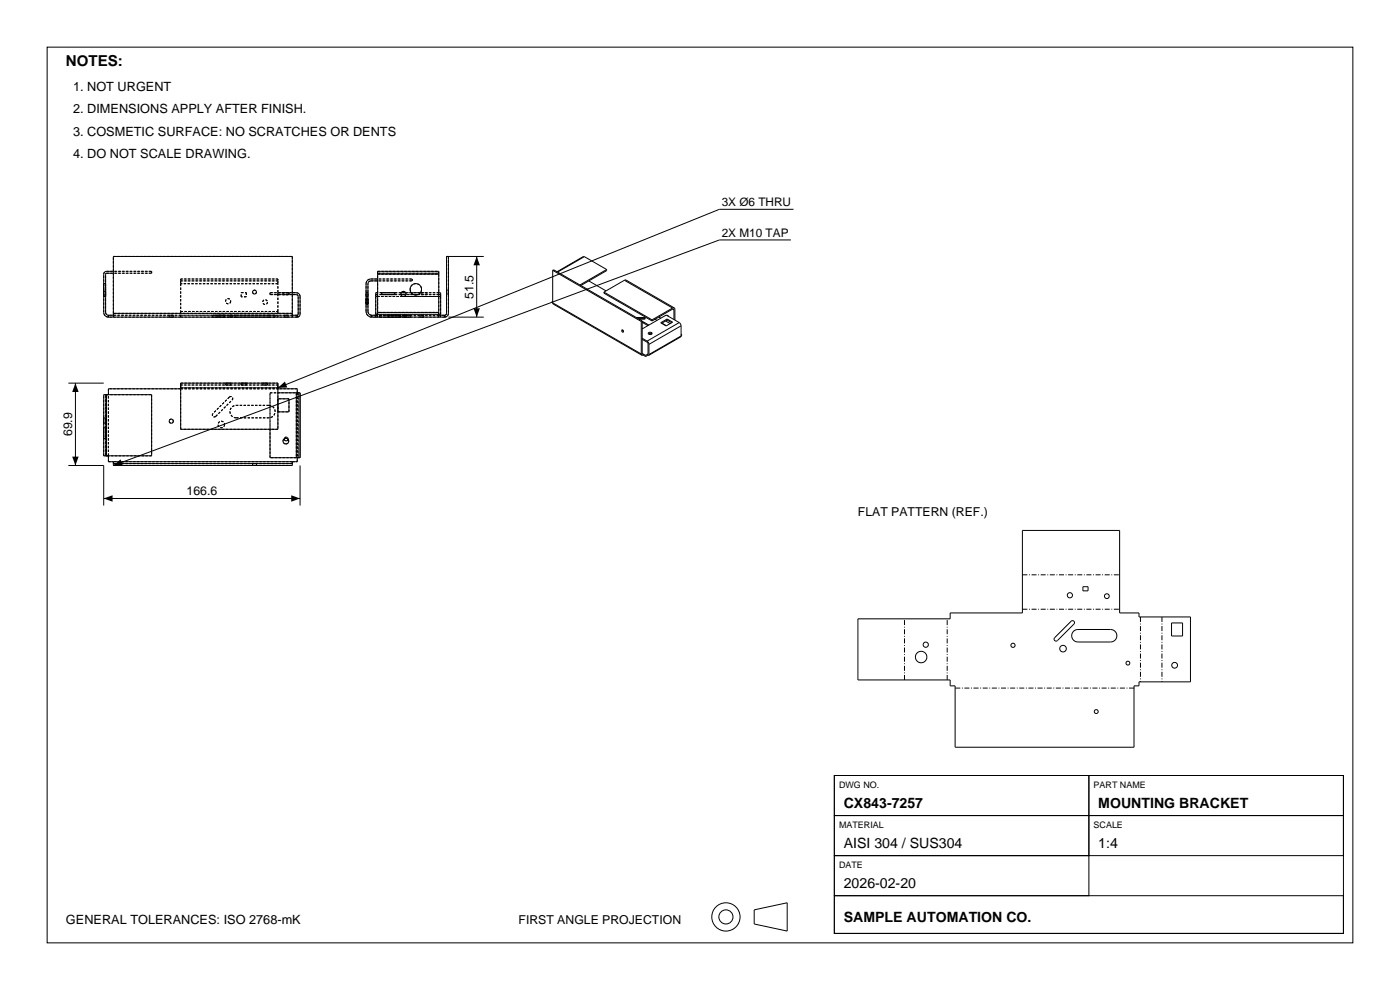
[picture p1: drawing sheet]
<svg xmlns="http://www.w3.org/2000/svg" width="297mm" height="210mm" viewBox="0 0 297 210" stroke-linecap="round" stroke-linejoin="round" font-family="sans-serif">
<g fill="none" stroke="#000" stroke-width=".21">
<path d="M10 10h277v190h-277zM24.1 57.6h-1.5a.6 .6 0 0 0-.6 .6v8.1a1 1 0 0 0 1 1M24.1 58h-1.5l-.2 .2v8.1a.6 .6 0 0 0 .6 .6M80.1 59.2h-1.4a1 1 0 0 0-1 1v5.9a1.2 1.2 0 0 0 1.2 1.2M80.1 59.6h-1.4a.6 .6 0 0 0-.6 .6v5.9l.3 .6 .5 .2M80.1 58.2v-.6h13v.6M80.1 58.2v8.1M80.1 58.2h13M93.1 58.2v8.1M95.1 54.4v12.1l-.3 .6-.5 .2M101.1 54.4v12.9M102.6 54.4h-7.9v12.1l-.1 .3-.3 .1"/>
<path d="M117.3 57.3v7.2l18.9 10.8M117.3 57.3l.1-.1 18.8 10.9M117.3 57.3l18.7 10.9M124 54.4h-.2l-5.6 3.2M124 54.4l4.7 2.8M124 54.4l-5.7 3.3M124.9 59.6l3.7 2.1M128.7 57.2v.2l-5.5 3.2M128.7 57.2l-5.7 3.2M132.5 59.4h.3l10.2 5.9M132.5 59.4l-4.4 2.6M132.5 59.4l10.2 5.9"/>
<path d="M167.8 50.9h-15.2l-128.5 47.8M168.3 44.4h-15.7l-93.6 37.9M23 67.3h40.1M23 66.9h1.1M23 66.9v.4M24.1 66.5v.8M24.1 66.5h37.9M24.1 66.5v-12.1h37.9v12.1M62 62.1h1.1l.5 .5 .1 4.1a.6 .6 0 0 1-.6 .6M62 62.5h1l.2 .2 .1 4-.2 .2M62 66.5v.8M62 66.9h1.1"/>
<path d="M63.1 66.9v.4M78.9 67.3h15.4M78.9 66.9h1.2M78.9 66.9v.4M79.7 66.7v.2M79.7 62.5v.4M79.7 62.5h.4M79.7 66.7h.4M79.7 62.9v3.8M79.7 62.9h.4M80.1 66.3v1M80.1 62.1h-.4v.4"/>
<path d="M80.1 66.3h13M85.1 62.5h1M85.1 62.1h1M85.5 62.9h.2M87.2 62.1h2M87.7 62.5h1M93.1 66.3v1M93.1 62.1h.4v.4M93.1 62.5h.4M93.1 66.9h1.2M93.1 66.7h.4M93.1 62.9h.4"/>
<path d="M93.5 62.5v.4M93.5 66.7v.2M93.5 62.9v3.8M94.3 66.9v.4M95.1 67.3h7.5M117.1 63.9v.3l18.9 10.9M117.1 63.9l.2 .1M117.3 63.9h-.2M128.1 62v.2l10.2 5.9M128.1 62l10.2 5.9M131.9 70a.27 .27 0 0 1 .3 .1 .27 .27 0 0 1-.1 .4l-.2-.2zM132.1 70l.2 .3"/>
<path d="M135 67.4h1.6M135.4 67.6h1.2M136 75.1l.2 .2M136 68.2v6.9M136.2 72l1.3 .8v2.3M136.2 75l.2 .1v.2M136.2 68.4l.3 .1M136.2 71.8l1.1 .6M136.2 75l.8 .4M136.2 68.2l.3 .1M136.2 69.7h.1M136.2 68.1l-.2 .1"/>
<path d="M136.2 68.1v6.9M136.4 75.3h-.2M136.4 75.3l.6 .3M136.5 68.5l1 .6M136.5 68.3l1.2 .7M136.5 68.3v.2M136.6 67.6h.2M136.6 67.4l.3 .2-1.3 .1M136.6 67.4v.2M137 75.4v.2M137.3 72.4l.4 .6M137.4 75.4h.2"/>
<path d="M137.4 75.4l-.4 .2M137.4 75.1v.3M137.4 75.1l-.4 .3M137.5 75.1h-.1M137.5 70.6a.4 .4 0 0 1 .5-.1 .4 .4 0 0 1 .3 .4 .45 .45 0 0 1-.8-.3zM137.7 75.2l-.1 .2M137.7 73v2.2M138.1 70.7l.2 .1-.4-.1-.4 .1M138.3 67.9v.2M139 67.7l.4 .3M139.8 67.3l.4 .2M140.2 68.5l1.3-.8 1.2 .6-1.4 .8z"/>
<path d="M140.4 68.5l1 .6M141.2 68.1l1 .5M141.5 66.9l.3 .2M141.5 66.9h-.1M141.5 67.9l-1.1 .7M141.5 67.9l1 .6M141.5 67.7v.2M141.6 66.9v.1M142.7 65.6h.2l.1 .1M142.7 65.3l-4.4 2.6M142.7 65.6l-4.4 2.5M142.7 65.6l.3 .1"/>
<path d="M143 65.7v2.1M143 65.3l.2 .3v2.3M143 65.3h-.3M144.1 68.4l.4 .7M144.1 68.4l-2.8-1.6-5.1 3M144.1 68.4l-6.8 4M144.5 71.3l-.1 .2-6.8 3.9M144.5 71.3l-6.8 3.9M144.5 70.9l.1 .1M144.5 69.1l-6.8 3.9M144.5 69.1v2.2M144.6 71l-.1 .3"/>
<path d="M144.6 71h-.1M14.5 98.7h7.5v8.5M14.5 81.3h7.5M16 81.3v17.4M22.6 83.7h-.6v13h.6M22.6 83.7h9.6v13h-9.6M22.6 83.7v13M23 96.7v1.2h40.1v-.8M24.1 97.9v.4M24.1 98.3v.4M24.1 98.3h37.9M38.3 82.3v-1h20.7v1"/>
<path d="M38.3 82.5h-15.3v1.2M38.3 82.3v8.8h20.7v-8.8M38.3 82.3h20.7M57.3 91.1v6h5.6M59 82.5h4.1v.8M59 83.3h3.9M59 84.6h2.3v2.8h-2.3M60.3 93.1l.3 .4h.3l.2-.3M62 97.9v.4M62 98.3v.4h-37.9M62.9 83.3h.8v13.8h-.8M62.9 83.3v13.8"/>
<path d="M63.7 98.7v8.5M22 105.7h41.7M182 131.3h19.6v-1.3h15.3v-17.5h20.6v17.5h4.1v.9h11v13.7h-11v.9h-1v13h-38v-13h-1v-1.3h-19.6zM223.7 135.3l3.5-3.5a.42 .42 0 0 1 .6 0 .42 .42 0 0 1 0 .6l-3.5 3.5a.43 .43 0 0 1-.6 0 .43 .43 0 0 1 0-.6zM227.7 133.9l1-.4h6.9a1.32 1.32 0 0 1 1.3 1.4 1.32 1.32 0 0 1-1.3 1.3h-6.9a1.33 1.33 0 0 1-1.3-.8 1.33 1.33 0 0 1 .3-1.5zM229.7 124.5h1.1v.8h-1.1zM248.5 132.1h2.4v2.8h-2.4zM177 164.5h54v8.5h-54zM177 173h54v8.5h-54zM177 164.5h108v33.5h-108zM231 164.5h54v8.5h-54zM231 173h54v8.5h-54z"/>
<path d="M160 193l7-1.5v6l-7-1.5zM177 181.5h54v8.5h-54zM177 190h108v8h-108z"/>
<circle cx="54" cy="62" r=".41"/>
<circle cx="85.6" cy="62.4" r=".55"/>
<circle cx="88.2" cy="61.4" r="1.22"/>
<circle cx="36.3" cy="89.3" r=".44"/>
<circle cx="60.6" cy="93.6" r=".61"/>
<circle cx="195.4" cy="139.4" r="1.22"/>
<circle cx="196.4" cy="136.8" r=".55"/>
<circle cx="214.9" cy="136.9" r=".44"/>
<circle cx="225.5" cy="137.6" r=".7"/>
<circle cx="227" cy="126.3" r=".55"/>
<circle cx="234.8" cy="126.5" r=".51"/>
<circle cx="232.6" cy="150.9" r=".41"/>
<circle cx="239.3" cy="140.7" r=".41"/>
<circle cx="249.2" cy="141.1" r=".61"/>
<circle cx="154" cy="194.5" r="3"/>
<circle cx="154" cy="194.5" r="1.5"/>
</g>
<g fill="none" stroke="#000" stroke-width=".21" stroke-dasharray=".5 .3" stroke-linecap="butt">
<path d="M22 58.2a.6 .6 0 0 1 .6-.6M22.6 57.6h9.6M22.6 58h9.6M22.6 58l-.2 .2M24.1 54.4h37.9M32.2 57.6v.4M32.2 57.6h-8.1M32.2 58h-8.1M38.3 59.2v.4M38.3 59.6v.6M38.3 59.2h20.7M38.3 59.6h20.7"/>
<path d="M59 59.2v.4M59 59.6v.6M59 59.2h-20.7M59 59.6h-20.7M62 54.4v12.1M78.7 59.2h8.7M78.7 59.6h8.7M78.7 59.6a.6 .6 0 0 0-.6 .6M80.1 57.6v.4M80.1 58v.2M80.1 58.2h13M80.1 57.6h13"/>
<path d="M80.1 58h13M87.4 59.2v.4M87.4 59.2h-7.3M87.4 59.6h-7.3M93.1 57.6v.4M93.1 58v.2M93.1 58.2v8.1M93.1 58h-13M94.7 54.4v12.1M95.1 54.4v12.1M95.1 54.4h-.4M22 66.3v-8.1"/>
<path d="M22 62.4v.5M22 62.9v-1.1M22 61.8v.6M22 61.4v1.2M22 62.6v-2.4M22 60.2v1.2M22.4 66.3a.6 .6 0 0 0 .6 .6M22.4 66.3v-8.1M22.4 62.4v.5M22.4 62.9v-1.1M22.4 61.8v.6M22.4 61.4v1.2"/>
<path d="M22.4 62.6v-2.4M22.4 60.2v1.2M22.4 61.8h-.4M22.4 62.9h-.4M22.4 60.2h-.4M22.4 62.6h-.4M23 67.3v-.4M23 66.9v.4M23 67.3a1 1 0 0 1-1-1M24.1 66.9v.4M24.1 66.5v.4M24.1 66.5v-12.1"/>
<path d="M35.9 67.3h.9M35.9 66.9h.9M35.9 66.9v.4M36.8 67.3h-.9M36.8 66.9h-.9M36.8 67.3v-.4M38.3 67.3h20.7M38.3 67.3h-15.3M38.3 66.9h20.7M38.3 66.9h-15.3M38.3 66.1h20.7M38.3 67.3v-1.2"/>
<path d="M38.3 66.9v.4M38.3 66.1v.8M38.3 60.2v5.9M38.3 60.2v-1M45 67.3h.2M45 66.9h.2M45 66.9v.4M45.8 67.3h-.8M45.8 67.3h3.5M45.8 66.9h-.8M45.8 66.9h3.5M46.2 67.3h1.4"/>
<path d="M46.2 66.9h1.4M46.2 66.9v.4M47.6 67.3h-1.4M47.6 66.9h-1.4M47.6 67.3v-.4M48.7 67.3h-3.5M48.7 67.3h.7M48.7 66.9h-3.5M48.7 66.9h.7M48.8 67.3h1.3M48.8 66.9h1.3M48.8 66.9v.4"/>
<path d="M48.9 63.9a.55 .55 0 0 1-.7 .5 .55 .55 0 0 1-.2-.9 .55 .55 0 0 1 .9 .2v.2M49.4 67.3h-.1M49.4 66.9h-.1M49.4 66.9v.4M50.1 67.3h-1.3M50.1 67.3h6.9M50.1 66.9h-1.3M50.1 66.9h6.9M51.2 62.1h1.1M51.2 63v-.9M52.3 62.1v.9M52.3 63h-1.1"/>
<path d="M53.6 62a.41 .41 0 0 0 .5 .3 .41 .41 0 0 0 .2-.6 .41 .41 0 0 0-.7 .1v.2M56.7 64.1a.51 .51 0 0 1-.6 .5 .51 .51 0 0 1-.2-.9 .51 .51 0 0 1 .8 .2v.2M57 67.3h-6.9M57 67.3h1.4M57 66.9h-6.9M57 66.9h1.4M57.3 62.1v.4M57.3 62.1h5.6M57.3 62.5h5.6M58.4 67.3h-1.4M58.4 66.9h-1.4M58.4 66.9v.4"/>
<path d="M59 66.9v.4M59 67.3v-1.2M59 66.1v.8M59 66.1v-5.9M59 60.2v-1M59 60.2h-20.7M59 62.1h2.3M59 62.5h2.3M59 62.1v.4M60 62.1h.6M60 62.5h.6M60 62.5v-.4"/>
<path d="M60.3 67.3h.8M60.3 66.9h.8M60.3 66.9v.4M60.6 62.1h.7M60.6 62.5h.7M61.1 67.3h-.8M61.1 66.9h-.8M61.1 67.3v-.4M61.3 62.1h-1.3M61.3 62.5h-1.3M61.3 62.5v-.4M61.3 62.1h-2.3"/>
<path d="M61.3 62.5h-2.3M61.3 62.1v.4M62 62.1h-4.7M62 62.5h-4.7M62 66.9h-37.9M62 66.9v.4M62 66.5h-37.9M62 66.5v.4M62.9 62.5l.2 .1 .2 .3M63.1 66.9v.4M63.1 67.3h-4.1M63.1 66.9h-4.1"/>
<path d="M63.1 67.3a.6 .6 0 0 0 .6-.6M63.1 67.3v-.4M63.3 66.7l-.2 .2M63.3 62.9v3.8M63.7 62.9v3.8M63.7 62.9l-.2-.5-.6-.3M77.7 66.1v-5.9M77.7 60.2a1 1 0 0 1 1-1M77.7 63.9v.5M77.7 64.4v-1.1M77.7 63.3v.6M77.7 64.1v.5"/>
<path d="M77.7 64.6v-1M77.7 63.6v.5M77.7 62.1v.9M77.7 63v-.9M77.7 62.1h.4M77.7 63h.4M78.1 66.1l.3 .6 .5 .2M78.1 66.1v-5.9M78.1 63.9v.5M78.1 64.4v-1.1M78.1 63.3v.6M78.1 64.1v.5"/>
<path d="M78.1 64.6v-1M78.1 63.6v.5M78.1 62.1v.9M78.1 63v-.9M78.1 63.3h-.4M78.1 64.4h-.4M78.1 63.6h-.4M78.1 64.6h-.4M78.9 67.3v-.4M78.9 66.9v.4M78.9 67.3a1.2 1.2 0 0 1-1.2-1.2M79.7 67.3h13.8"/>
<path d="M79.7 67.3h-.8M79.7 66.9h13.8M79.7 66.9h-.8M79.7 66.7h13.8M79.7 67.3v-.6M79.7 66.9v.4M79.7 62.9v3.8M79.7 62.9v-.8M79.7 62.1h13.8M79.7 62.5h13.8M80.1 66.9v.4M80.1 66.7h13"/>
<path d="M80.1 66.3v.6M80.1 66.3v-8.1M80.5 67.3h.7M80.5 66.9h.7M80.5 66.9v.4M80.6 67.3h3.5M80.6 67.3h-.1M80.6 66.9h3.5M80.6 66.9h-.1M81 62.1h2.8M81 62.5h2.8M81 62.1v.4"/>
<path d="M82.4 67.3h2.6M82.4 66.9h2.6M82.4 67.3v-.4M83.8 62.1h-2.8M83.8 62.5h-2.8M83.8 62.1v.4M84.7 67.3h.1M84.7 67.3h-3.5M84.7 66.9h.1M84.7 66.9h-3.5M84.8 67.3h-.7M84.8 66.9h-.7"/>
<path d="M84.8 66.9v.4M85 67.3h-2.6M85 66.9h-2.6M85 67.3v-.4M85 62.4a.55 .55 0 0 0 .8 .5 .55 .55 0 0 0 .2-.9 .55 .55 0 0 0-.9 .1l-.1 .3M85.1 62.5h-5M85.1 62.1h-5M85.3 67.3h.4M85.3 66.9h.4M85.3 66.9v.4M85.5 62.9h-5.4M85.7 67.3h.5"/>
<path d="M85.7 66.9h.5M85.7 67.3h.7M85.7 66.9h.7M85.7 66.9v.4M86.2 67.3h-.9M86.2 66.9h-.9M86.2 66.9v.4M86.4 67.3h.7M86.4 66.9h.7M87 61.4a1.22 1.22 0 0 0 1.7 1.1 1.22 1.22 0 0 0 .3-2 1.22 1.22 0 0 0-2 .5v.4M87.1 67.3h-1.4M87.1 66.9h-1.4"/>
<path d="M87.1 66.9v.4M87.2 62.1h-1.1M87.7 62.5h-1.6M89.1 67.3h.4M89.1 66.9h.4M89.1 66.9v.4M89.3 62.1h1.3M89.3 62.5h1.3M89.3 62.5v-.4M89.5 67.3h.4M89.5 66.9h.4M89.9 67.3h-.8"/>
<path d="M89.9 66.9h-.8M89.9 66.9v.4M90.6 62.1h-1.3M90.6 62.5h-1.3M90.6 62.1v.4M93.1 66.9h-13M93.1 66.9v.4M93.1 66.3h-13M93.1 66.3v.6M93.1 62.9h-7.4M93.1 62.1h-3.9M93.1 62.5h-4.4"/>
<path d="M93.5 66.9v.4M93.5 67.3v-.6M93.5 66.7v-3.8M93.5 62.9v-.8M93.5 62.9h-13.8M94.3 67.3h-.8M94.3 66.9h-.8M94.3 67.3v-.4M94.3 66.9v.4M94.3 67.3l.5-.2 .3-.6M94.7 66.5l-.1 .3-.3 .1M94.7 62v.4"/>
<path d="M94.7 62.4v-.9M94.7 61.5v.5M94.7 62.4h.4M94.7 61.5h.4M95.1 62v.4M95.1 62.4v-.9M95.1 61.5v.5M22 96.7v-13M22 88.7v1.1M22 89.8v-1.1M22 90.6v2.4M22 93v-2.4"/>
<path d="M22 88.7h.4M22 90.6h.4M22.4 96.7v-13M22.4 96.7h.6M22.4 83.7h.6M22.4 83.7v13M22.4 88.7v1.1M22.4 89.8v-1.1M22.4 90.6v2.4M22.4 93v-2.4M22.4 89.8h-.4M22.4 93h-.4"/>
<path d="M22.6 83.7h9.6M22.6 83.7h-.2M22.6 96.7h-.2M22.6 96.7v-13M23 97.9h1.1M23 82.5v1.2M23 96.7v-13M23 96.7v1.2M23 96.7h-1M23 83.7h-1M24.1 97.9v.8M32.2 96.7h-9.6"/>
<path d="M32.2 83.7v13M36.8 89.3a.44 .44 0 0 1-.6 .5 .44 .44 0 0 1-.2-.8 .44 .44 0 0 1 .7 .1l.1 .2M38.3 82.5h20.7M38.3 82.5h-15.3M38.3 81.3h20.7M38.3 82.5v-1.2M38.3 81.7h20.7M38.3 81.7v.8M38.3 91.1v-8.8M38.3 82.3v-.6M38.3 82.3h20.7M45.8 88.3a.43 .43 0 0 1-.6 0 .43 .43 0 0 1 0-.6"/>
<path d="M45.8 88.3l3.5-3.5M47.6 90a.7 .7 0 0 1-.9 .7 .7 .7 0 0 1-.2-1.2 .7 .7 0 0 1 1.1 .3v.2M47.9 81.3h1M47.9 81.7h1M47.9 81.7v-.4M48.7 84.2l-3.5 3.5M48.7 84.2a.43 .43 0 0 1 .6 0 .43 .43 0 0 1 0 .6M48.9 81.3h-1M48.9 81.7h-1M48.9 81.3v.4M50.1 88.6a1.33 1.33 0 0 1-1.3-1.3 1.33 1.33 0 0 1 1.3-1.3M50.1 88.6h6.9"/>
<path d="M51.2 81.3h1.1M51.2 81.7h1.1M51.2 81.3v.4M52.3 81.3h-1.1M52.3 81.7h-1.1M52.3 81.3v.4M53.6 98.7h.8M53.6 98.3h.8M53.6 98.7v-.4M54.4 98.7h-.8M54.4 98.3h-.8M54.4 98.3v.4"/>
<path d="M55.7 81.3h1M55.7 81.7h1M55.7 81.7v-.4M56.7 81.3h-1M56.7 81.7h-1M56.7 81.3v.4M57 86h-6.9M57 86a1.33 1.33 0 0 1 1.4 1.3 1.33 1.33 0 0 1-1.4 1.3M57.3 83.3h1.7M57.3 83.3h5.6M57.3 91.1v-7.8M57.3 97.1v-13.8"/>
<path d="M59 82.5v-1.2M59 81.7v.8M59 82.3v8.8M59 82.3v-.6M59 81.7h-20.7M59 91.1h-20.7M59 87.4h2.3M59 84.6v2.8M60.3 93.1l.4-.4 .3 .1 .1 .3M60.6 94.2a.61 .61 0 0 0 .6-.9 .61 .61 0 0 0-1-.2 .61 .61 0 0 0 .2 1l.2 .1M61.1 93.1a.41 .41 0 0 1-.5 .4 .41 .41 0 0 1-.2-.6 .41 .41 0 0 1 .7 0v.2M61.1 93.1v.1"/>
<path d="M61.3 84.6h-2.3M61.3 87.4v-2.8M62 97.9h-37.9M62 97.9h1.1M62 98.7h-37.9M62 97.9v.8M62 98.3h-37.9M62.9 97.1h-5.6M62.9 97.1h.4M62.9 83.3h.4M62.9 83.3v13.8M63.1 97.9v-.8"/>
<path d="M63.1 83.3v13.8M63.1 83.3v-.8M63.1 82.5h-4.1M63.1 97.1h.6M63.1 83.3h.6M63.3 97.1h-.2M63.3 83.3v13.8M63.3 83.3h-.2M63.3 97.1v-13.8"/>
</g>
<path d="M101.1 54.4l.7 1.9h-1.4zM100.4 65.4h1.4l-.7 1.9zM15.3 96.9h1.4l-.7 1.8zM16 81.3l.7 1.9h-1.4zM24.1 98.7l1.5-1.3 .4 1.3zM59 82.3l1.4-1.4 .6 1.3zM22 105.7l1.9-.6v1.3zM61.8 105.1l1.9 .6-1.9 .7z" fill="#000"/>
<path d="M216.9 129.2h20.6M216.9 121.9h20.6M241.9 130.9v13.7M246.5 130.9v13.7M191.9 144.2v-12.9M200.9 144.2v-12.9M240.6 146h-38" fill="none" stroke="#000" stroke-width=".21" stroke-dasharray="1.1 .4 .2 .4" stroke-linecap="butt"/>
<text font-size="3.2" x="14" y="14">NOTES:</text>
<g font-size="3">
<text x="179" y="171.4">CX843-7257</text>
<text x="233" y="171.4">MOUNTING BRACKET</text>
<text x="179" y="179.9">AISI 304 / SUS304</text>
<text x="233" y="179.9">1:4</text>
<text x="179" y="188.4">2026-02-20</text>
<text x="179" y="195.5">SAMPLE AUTOMATION CO.</text>
</g>
<g font-size="2.7">
<text x="15.5" y="19.2">1. NOT URGENT</text>
<text x="15.5" y="24">2. DIMENSIONS APPLY AFTER FINISH.</text>
<text x="15.5" y="28.8">3. COSMETIC SURFACE: NO SCRATCHES OR DENTS</text>
<text x="15.5" y="33.6">4. DO NOT SCALE DRAWING.</text>
<text x="14" y="196">GENERAL TOLERANCES: ISO 2768-mK</text>
</g>
<g font-size="2.6">
<text x="100.4" y="63.4" transform="rotate(-90 100.4 63.4)">51.5</text>
<text x="15.3" y="92.5" transform="rotate(-90 15.3 92.5)">69.9</text>
<text x="39.6" y="105">166.6</text>
<text x="182" y="109.5">FLAT PATTERN (REF.)</text>
<text x="110" y="196">FIRST ANGLE PROJECTION</text>
</g>
<g font-size="2.5">
<text x="153.1" y="43.8">3X Ø6 THRU</text>
<text x="153.1" y="50.3">2X M10 TAP</text>
</g>
<g font-size="1.9">
<text x="178" y="167.1">DWG NO.</text>
<text x="232" y="167.1">PART NAME</text>
<text x="178" y="175.6">MATERIAL</text>
<text x="232" y="175.6">SCALE</text>
<text x="178" y="184.1">DATE</text>
</g>
</svg>
